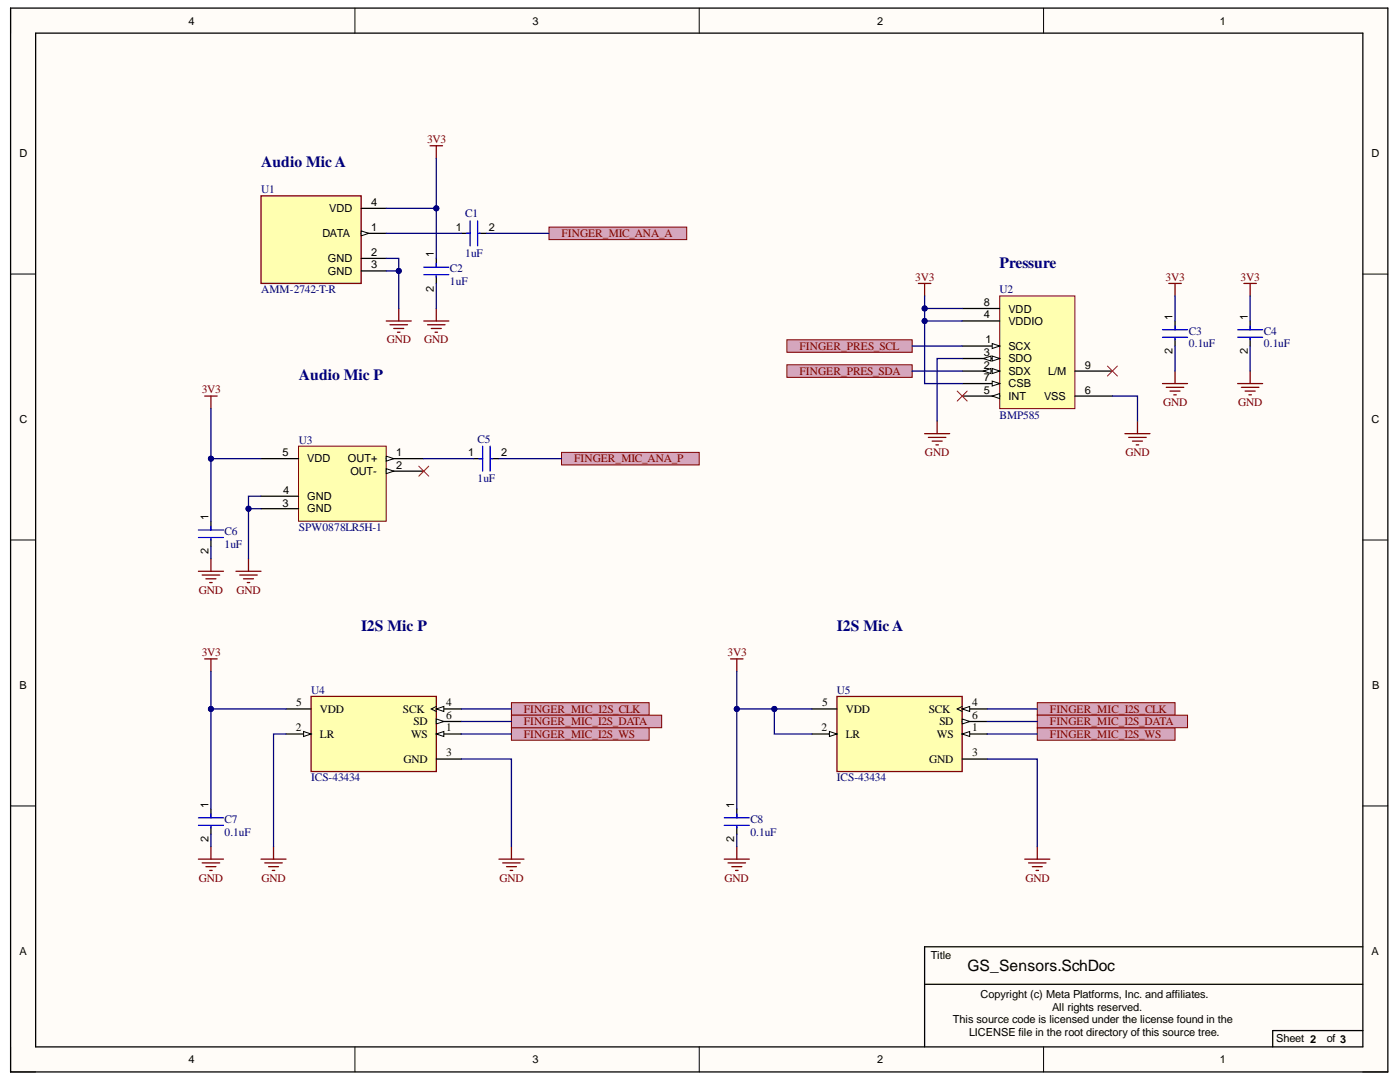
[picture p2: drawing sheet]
<svg xmlns="http://www.w3.org/2000/svg" width="279mm" height="216mm" viewBox="0 0 279 216" stroke-linecap="round" stroke-linejoin="round" font-family="sans-serif">
<g fill="#fffcf8">
<path d="M2.1 1.6h274.9v212.3h-274.9z" fill-rule="evenodd"/>
<path d="M7.1 6.6h264.9v202.3h-264.9z" fill-rule="evenodd"/>
</g>
<g fill="none" stroke="#000" stroke-width=".2">
<path d="M2.1 1.6v5M70.8 1.6v5M139.5 1.6v5M208.3 1.6v5M2.1 54.7h5M272 54.7h5M2.1 107.7h5M272 107.8h5M2.1 160.8h5M272 160.8h5M2.1 208.9v5h5M70.8 208.9v5"/>
<path d="M139.5 208.9v5M208.3 208.9v5M272 213.9h5"/>
</g>
<path d="M2.1 1.6h274.9v212.3h-274.9zM7.1 6.6h264.9v202.3h-264.9zM184.5 196.4h87.5M272 188.9h-87.5v20M272 205.6h-18v3.3" fill="none" stroke="#000" stroke-width=".25"/>
<path d="M52.1 39.1h20v17.5h-20z" fill-rule="evenodd" fill="#ffffb0"/>
<path d="M52.1 39.1h20v17.5h-20z" fill="none" stroke="#800000" stroke-width=".25"/>
<path d="M72.1 41.6h5M72.1 46.6h5" fill="none" stroke="#000" stroke-width=".25"/>
<path d="M72.1 46.1l1.5 .5-1.5 .5z" fill="#f8fcff"/>
<path d="M72.1 46.1l1.5 .5-1.5 .5z" fill="none" stroke="#000" stroke-width=".2"/>
<path d="M72.1 51.6h5M72.1 54.1h5" fill="none" stroke="#000" stroke-width=".25"/>
<g fill="none" stroke="#800000" stroke-width=".25">
<path d="M77.1 64h5M77.8 64.8h3.5M78.6 65.5h2M79.3 66.3h.5M79.6 61.6v2.4M84.6 64h5M85.3 64.8h3.5M86.1 65.5h2M86.8 66.3h.5M87.1 61.6v2.4M232 76.5h5M232.7 77.3h3.5"/>
<path d="M233.5 78h2M234.2 78.8h.5M234.5 74v2.5M247 76.5h5M247.7 77.3h3.5M248.5 78h2M249.2 78.8h.5M249.5 74v2.5M39.6 114h5M40.3 114.7h3.5M41.1 115.5h2M41.8 116.2h.5"/>
<path d="M42.1 111.5v2.5M99.6 171.4h5M100.3 172.2h3.5M101.1 172.9h2M101.8 173.7h.5M102.1 168.9v2.5"/>
</g>
<path d="M102.1 145.2h27.5v2.5h-27.5z" fill-rule="evenodd" fill="#d5a6bd"/>
<path d="M102.1 145.2h27.5v2.5h-27.5z" fill="none" stroke="#800000" stroke-width=".2"/>
<path d="M102.1 140.2h27.5v2.5h-27.5z" fill-rule="evenodd" fill="#d5a6bd"/>
<path d="M102.1 140.2h27.5v2.5h-27.5z" fill="none" stroke="#800000" stroke-width=".2"/>
<path d="M102.1 142.7h30v2.5h-30z" fill-rule="evenodd" fill="#d5a6bd"/>
<path d="M102.1 142.7h30v2.5h-30z" fill="none" stroke="#800000" stroke-width=".2"/>
<path d="M112.1 90.3h27.4v2.5h-27.4z" fill-rule="evenodd" fill="#d5a6bd"/>
<path d="M112.1 90.3h27.4v2.5h-27.4z" fill="none" stroke="#800000" stroke-width=".2"/>
<path d="M109.6 45.3h27.5v2.5h-27.5z" fill-rule="evenodd" fill="#d5a6bd"/>
<path d="M109.6 45.3h27.5v2.5h-27.5z" fill="none" stroke="#800000" stroke-width=".2"/>
<path d="M85.8 29.1h2.5M87.1 29.1v2.5" fill="none" stroke="#800000" stroke-width=".25"/>
<path d="M59.6 89h17.5v15h-17.5z" fill-rule="evenodd" fill="#ffffb0"/>
<path d="M59.6 89h17.5v15h-17.5z" fill="none" stroke="#800000" stroke-width=".2"/>
<path d="M77.1 91.5h7.5" fill="none" stroke="#000" stroke-width=".25"/>
<path d="M77.1 91l1.5 .5-1.5 .5z" fill="#f8fcff"/>
<path d="M77.1 91l1.5 .5-1.5 .5z" fill="none" stroke="#000" stroke-width=".2"/>
<path d="M77.1 94h7.5" fill="none" stroke="#000" stroke-width=".25"/>
<path d="M77.1 93.5l1.5 .5-1.5 .5z" fill="#f8fcff"/>
<path d="M77.1 93.5l1.5 .5-1.5 .5z" fill="none" stroke="#000" stroke-width=".2"/>
<path d="M87.1 51.6v1.7M87.1 55.1v1.5M52.1 99h7.5M52.1 91.5h7.5M42.1 104v1.8M42.1 107.5v1.5M52.1 101.5h7.5" fill="none" stroke="#000" stroke-width=".25"/>
<path d="M83.6 93l2 2M85.6 93l-2 2" fill="none" stroke="#f00" stroke-width=".2"/>
<path d="M40.8 79h2.5M42.1 79v2.5M47.1 114h5M47.8 114.7h3.5M48.6 115.5h2M49.3 116.2h.5M49.6 111.5v2.5" fill="none" stroke="#800000" stroke-width=".25"/>
<path d="M84.6 53.3h5M84.6 54.8h5M87.1 52.6v.7M87.1 55.1v.2M39.6 105.8h5M39.6 107.3h5M42.1 105v.8M42.1 107.5v.2" fill="none" stroke="#00f" stroke-width=".25"/>
<path d="M62.1 139h25v15h-25z" fill-rule="evenodd" fill="#ffffb0"/>
<path d="M62.1 139h25v15h-25z" fill="none" stroke="#800000" stroke-width=".25"/>
<path d="M57.1 141.5h5M57.1 146.5h5" fill="none" stroke="#000" stroke-width=".25"/>
<path d="M60.6 146l1.5 .5-1.5 .5z" fill="#f8fcff"/>
<path d="M60.6 146l1.5 .5-1.5 .5z" fill="none" stroke="#000" stroke-width=".2"/>
<path d="M87.1 141.5h5" fill="none" stroke="#000" stroke-width=".25"/>
<path d="M87.1 141.5l1.5-.5v1z" fill="#f8fcff"/>
<path d="M87.1 141.5l1.5-.5v1zM87.1 141l-1 .5 1 .5" fill="none" stroke="#000" stroke-width=".2"/>
<path d="M87.1 146.5h5" fill="none" stroke="#000" stroke-width=".25"/>
<path d="M87.1 146.5l1.5-.5v1z" fill="#f8fcff"/>
<path d="M87.1 146.5l1.5-.5v1z" fill="none" stroke="#000" stroke-width=".2"/>
<path d="M87.1 151.5h5M87.1 144h5" fill="none" stroke="#000" stroke-width=".25"/>
<path d="M87.1 143.5l1.5 .5-1.5 .5z" fill="#f8fcff"/>
<path d="M87.1 143.5l1.5 .5-1.5 .5z" fill="none" stroke="#000" stroke-width=".2"/>
<path d="M42.1 161.4v1.8M42.1 164.9v1.5" fill="none" stroke="#000" stroke-width=".25"/>
<path d="M39.6 163.2h5M39.6 164.7h5M42.1 162.4v.8M42.1 164.9v.3" fill="none" stroke="#00f" stroke-width=".25"/>
<path d="M40.8 131.5h2.5M42.1 131.5v2.5M39.6 171.4h5M40.3 172.2h3.5M41.1 172.9h2M41.8 173.7h.5M42.1 168.9v2.5M204.5 171.4h5M205.3 172.2h3.5M206 172.9h2M206.8 173.7h.5M207 168.9v2.5" fill="none" stroke="#800000" stroke-width=".25"/>
<path d="M207 145.2h27.5v2.5h-27.5z" fill-rule="evenodd" fill="#d5a6bd"/>
<path d="M207 145.2h27.5v2.5h-27.5z" fill="none" stroke="#800000" stroke-width=".2"/>
<path d="M207 140.2h27.5v2.5h-27.5z" fill-rule="evenodd" fill="#d5a6bd"/>
<path d="M207 140.2h27.5v2.5h-27.5z" fill="none" stroke="#800000" stroke-width=".2"/>
<path d="M207 142.7h30v2.5h-30z" fill-rule="evenodd" fill="#d5a6bd"/>
<path d="M207 142.7h30v2.5h-30z" fill="none" stroke="#800000" stroke-width=".2"/>
<path d="M167 139h25v15h-25z" fill-rule="evenodd" fill="#ffffb0"/>
<path d="M167 139h25v15h-25z" fill="none" stroke="#800000" stroke-width=".25"/>
<path d="M162 141.5h5M162 146.5h5" fill="none" stroke="#000" stroke-width=".25"/>
<path d="M165.5 146l1.5 .5-1.5 .5z" fill="#f8fcff"/>
<path d="M165.5 146l1.5 .5-1.5 .5z" fill="none" stroke="#000" stroke-width=".2"/>
<path d="M192 141.5h5" fill="none" stroke="#000" stroke-width=".25"/>
<path d="M192 141.5l1.5-.5v1z" fill="#f8fcff"/>
<path d="M192 141.5l1.5-.5v1zM192 141l-1 .5 1 .5" fill="none" stroke="#000" stroke-width=".2"/>
<path d="M192 146.5h5" fill="none" stroke="#000" stroke-width=".25"/>
<path d="M192 146.5l1.5-.5v1z" fill="#f8fcff"/>
<path d="M192 146.5l1.5-.5v1z" fill="none" stroke="#000" stroke-width=".2"/>
<path d="M192 151.5h5M192 144h5" fill="none" stroke="#000" stroke-width=".25"/>
<path d="M192 143.5l1.5 .5-1.5 .5z" fill="#f8fcff"/>
<path d="M192 143.5l1.5 .5-1.5 .5z" fill="none" stroke="#000" stroke-width=".2"/>
<path d="M92.1 46.6h1.7M95.6 46.6h1.5M234.5 64v1.8M234.5 67.5v1.5M249.5 64v1.8M249.5 67.5v1.5M94.6 91.5h1.7M98.1 91.5h1.5M147 161.4v1.8M147 164.9v1.5" fill="none" stroke="#000" stroke-width=".25"/>
<g fill="none" stroke="#00f" stroke-width=".25">
<path d="M93.1 46.6h.7M93.8 44.1v5M95.3 44.1v5M95.6 46.6h.2M232 65.8h5M232 67.3h5M234.5 65.1v.7M234.5 67.5v.3M247 65.8h5M247 67.3h5M249.5 65.1v.7M249.5 67.5v.3"/>
<path d="M95.6 91.5h.7M96.3 89v5M97.8 89v5M98.1 91.5h.2M144.5 163.2h5M144.5 164.7h5M147 162.4v.8M147 164.9v.3"/>
</g>
<path d="M145.8 131.5h2.5M147 131.5v2.5M52.1 171.4h5M52.8 172.2h3.5M53.6 172.9h2M54.3 173.7h.5M54.6 168.9v2.5M144.5 171.4h5M145.3 172.2h3.5M146.1 172.9h1.9M146.8 173.7h.5M147 168.9v2.5" fill="none" stroke="#800000" stroke-width=".25"/>
<path d="M199.5 59.1h15v22.4h-15z" fill-rule="evenodd" fill="#ffffb0"/>
<path d="M199.5 59.1h15v22.4h-15z" fill="none" stroke="#800000" stroke-width=".2"/>
<path d="M192 69h7.5" fill="none" stroke="#000" stroke-width=".25"/>
<path d="M198 68.5l1.5 .5-1.5 .5z" fill="#f8fcff"/>
<path d="M198 68.5l1.5 .5-1.5 .5z" fill="none" stroke="#000" stroke-width=".2"/>
<path d="M192 74h7.5" fill="none" stroke="#000" stroke-width=".25"/>
<path d="M198 73.5l1.5 .5-1.5 .5z" fill="#f8fcff"/>
<path d="M198 73.5l1.5 .5-1.5 .5z" fill="none" stroke="#000" stroke-width=".2"/>
<path d="M196.3 74l1.5-.5v1z" fill="#f8fcff"/>
<path d="M196.3 74l1.5-.5v1z" fill="none" stroke="#000" stroke-width=".2"/>
<path d="M192 71.5h7.5" fill="none" stroke="#000" stroke-width=".25"/>
<path d="M198 71l1.5 .5-1.5 .5z" fill="#f8fcff"/>
<path d="M198 71l1.5 .5-1.5 .5z" fill="none" stroke="#000" stroke-width=".2"/>
<path d="M196.3 71.5l1.5-.5v1z" fill="#f8fcff"/>
<path d="M196.3 71.5l1.5-.5v1z" fill="none" stroke="#000" stroke-width=".2"/>
<path d="M192 64h7.5M192 79h7.5" fill="none" stroke="#000" stroke-width=".25"/>
<path d="M198 79l1.5-.5v1z" fill="#f8fcff"/>
<path d="M198 79l1.5-.5v1z" fill="none" stroke="#000" stroke-width=".2"/>
<path d="M192 76.5h7.5M214.5 79h7.5" fill="none" stroke="#000" stroke-width=".25"/>
<path d="M198 76l1.5 .5-1.5 .5z" fill="#f8fcff"/>
<path d="M198 76l1.5 .5-1.5 .5z" fill="none" stroke="#000" stroke-width=".2"/>
<path d="M192 61.6h7.5M214.5 74h7.5" fill="none" stroke="#000" stroke-width=".25"/>
<path d="M157 67.8h25v2.5h-25z" fill-rule="evenodd" fill="#d5a6bd"/>
<path d="M157 67.8h25v2.5h-25z" fill="none" stroke="#800000" stroke-width=".2"/>
<path d="M157 72.8h25v2.5h-25z" fill-rule="evenodd" fill="#d5a6bd"/>
<path d="M157 72.8h25v2.5h-25z" fill="none" stroke="#800000" stroke-width=".2"/>
<path d="M191 78l2 2M193 78l-2 2M221 73l2 2M223 73l-2 2" fill="none" stroke="#f00" stroke-width=".2"/>
<g fill="none" stroke="#800000" stroke-width=".25">
<path d="M183.3 56.6h2.5M184.5 56.6v2.5M233.3 56.6h2.5M234.5 56.6v2.5M248.2 56.6h2.5M249.5 56.6v2.5M184.5 86.5h5M185.3 87.3h3.5M186 88h2M186.8 88.8h.5M187 84v2.5M224.5 86.5h5"/>
<path d="M225.3 87.3h3.5M226 88h2M226.8 88.8h.5M227 84v2.5"/>
</g>
<path d="M77.1 41.6h10v10M77.1 46.6h15M97.1 46.6h12.5M234.5 69v5M249.5 69v5M84.6 91.5h10M99.6 91.5h12.5" fill="none" stroke="#000080" stroke-width=".25"/>
<circle cx="87.1" cy="41.6" r=".5" fill="#000080"/>
<circle cx="87.1" cy="41.6" r=".5" fill="none" stroke="#000080" stroke-width=".2"/>
<path d="M77.1 54.1h2.5" fill="none" stroke="#000080" stroke-width=".25"/>
<circle cx="79.6" cy="54.1" r=".5" fill="#000080"/>
<circle cx="79.6" cy="54.1" r=".5" fill="none" stroke="#000080" stroke-width=".2"/>
<path d="M87.1 31.6v10" fill="none" stroke="#000080" stroke-width=".25"/>
<circle cx="87.1" cy="41.6" r=".5" fill="#000080"/>
<circle cx="87.1" cy="41.6" r=".5" fill="none" stroke="#000080" stroke-width=".2"/>
<path d="M77.1 51.6h2.5v10" fill="none" stroke="#000080" stroke-width=".25"/>
<circle cx="79.6" cy="54.1" r=".5" fill="#000080"/>
<circle cx="79.6" cy="54.1" r=".5" fill="none" stroke="#000080" stroke-width=".2"/>
<path d="M52.1 91.5h-10v12.5" fill="none" stroke="#000080" stroke-width=".25"/>
<circle cx="42.1" cy="91.5" r=".5" fill="#000080"/>
<circle cx="42.1" cy="91.5" r=".5" fill="none" stroke="#000080" stroke-width=".2"/>
<path d="M52.1 99h-2.5v12.5" fill="none" stroke="#000080" stroke-width=".25"/>
<circle cx="49.6" cy="101.5" r=".5" fill="#000080"/>
<circle cx="49.6" cy="101.5" r=".5" fill="none" stroke="#000080" stroke-width=".2"/>
<path d="M49.6 101.5h2.5" fill="none" stroke="#000080" stroke-width=".25"/>
<circle cx="49.6" cy="101.5" r=".5" fill="#000080"/>
<circle cx="49.6" cy="101.5" r=".5" fill="none" stroke="#000080" stroke-width=".2"/>
<path d="M42.1 81.5v10" fill="none" stroke="#000080" stroke-width=".25"/>
<circle cx="42.1" cy="91.5" r=".5" fill="#000080"/>
<circle cx="42.1" cy="91.5" r=".5" fill="none" stroke="#000080" stroke-width=".2"/>
<path d="M87.1 56.6v5M42.1 109v2.5M42.1 134v7.5h15" fill="none" stroke="#000080" stroke-width=".25"/>
<circle cx="42.1" cy="141.5" r=".5" fill="#000080"/>
<circle cx="42.1" cy="141.5" r=".5" fill="none" stroke="#000080" stroke-width=".2"/>
<path d="M42.1 141.5v19.9M92.1 151.5h10v17.4M92.1 141.5h10M92.1 144h10M92.1 146.5h10M42.1 166.4v2.5" fill="none" stroke="#000080" stroke-width=".25"/>
<circle cx="42.1" cy="141.5" r=".5" fill="#000080"/>
<circle cx="42.1" cy="141.5" r=".5" fill="none" stroke="#000080" stroke-width=".2"/>
<path d="M147 134v7.5h15" fill="none" stroke="#000080" stroke-width=".25"/>
<circle cx="154.5" cy="141.5" r=".5" fill="#000080"/>
<circle cx="154.5" cy="141.5" r=".5" fill="none" stroke="#000080" stroke-width=".2"/>
<circle cx="147" cy="141.5" r=".5" fill="#000080"/>
<circle cx="147" cy="141.5" r=".5" fill="none" stroke="#000080" stroke-width=".2"/>
<path d="M147 141.5v19.9M197 151.5h10v17.4M197 141.5h10M197 144h10M197 146.5h10M147 166.4v2.5" fill="none" stroke="#000080" stroke-width=".25"/>
<circle cx="147" cy="141.5" r=".5" fill="#000080"/>
<circle cx="147" cy="141.5" r=".5" fill="none" stroke="#000080" stroke-width=".2"/>
<path d="M154.5 141.5v5h7.5" fill="none" stroke="#000080" stroke-width=".25"/>
<circle cx="154.5" cy="141.5" r=".5" fill="#000080"/>
<circle cx="154.5" cy="141.5" r=".5" fill="none" stroke="#000080" stroke-width=".2"/>
<path d="M184.5 59.1v2.5h7.5M57.1 146.5h-2.5v22.4" fill="none" stroke="#000080" stroke-width=".25"/>
<circle cx="184.5" cy="61.6" r=".5" fill="#000080"/>
<circle cx="184.5" cy="61.6" r=".5" fill="none" stroke="#000080" stroke-width=".2"/>
<path d="M184.5 61.6v2.4h7.5" fill="none" stroke="#000080" stroke-width=".25"/>
<circle cx="184.5" cy="64" r=".5" fill="#000080"/>
<circle cx="184.5" cy="64" r=".5" fill="none" stroke="#000080" stroke-width=".2"/>
<circle cx="184.5" cy="61.6" r=".5" fill="#000080"/>
<circle cx="184.5" cy="61.6" r=".5" fill="none" stroke="#000080" stroke-width=".2"/>
<path d="M184.5 64v12.5h7.5" fill="none" stroke="#000080" stroke-width=".25"/>
<circle cx="184.5" cy="64" r=".5" fill="#000080"/>
<circle cx="184.5" cy="64" r=".5" fill="none" stroke="#000080" stroke-width=".2"/>
<path d="M234.5 59.1v4.9M249.5 59.1v4.9M182 69h10M182 74h10M192 71.5h-5v12.5M222 79h5v5" fill="none" stroke="#000080" stroke-width=".25"/>
<g font-size="3.1" fill="#000080">
<text x="52.1" y="33.4">Audio Mic A</text>
<text x="199.5" y="53.4">Pressure</text>
<text x="59.6" y="75.9">Audio Mic P</text>
<text x="72" y="125.8">I2S Mic P</text>
<text x="167" y="125.8">I2S Mic A</text>
</g>
<text font-size="3.1" x="193.1" y="193.8">GS_Sensors.SchDoc</text>
<g font-size="2.3" fill="#800000">
<text x="85.2" y="28.6">3V3</text>
<text x="112" y="47.3">FINGER_MIC_ANA_A</text>
<text x="182.7" y="56.1">3V3</text>
<text x="232.6" y="56.1">3V3</text>
<text x="247.6" y="56.1">3V3</text>
<text x="77.2" y="68.5">GND</text>
<text x="84.6" y="68.5">GND</text>
<text x="159.6" y="69.8">FINGER_PRES_SCL</text>
<text x="159.6" y="74.8">FINGER_PRES_SDA</text>
<text x="40.3" y="78.5">3V3</text>
<text x="232.1" y="81">GND</text>
<text x="247.1" y="81">GND</text>
<text x="114.6" y="92.3">FINGER_MIC_ANA_P</text>
<text x="184.6" y="91">GND</text>
<text x="224.6" y="91">GND</text>
<text x="39.7" y="118.5">GND</text>
<text x="47.2" y="118.5">GND</text>
<text x="40.3" y="131">3V3</text>
<text x="145.2" y="131">3V3</text>
<text x="104.5" y="142.2">FINGER_MIC_I2S_CLK</text>
<text x="209.5" y="142.2">FINGER_MIC_I2S_CLK</text>
<text x="104.5" y="147.2">FINGER_MIC_I2S_WS</text>
<text x="104.5" y="144.8">FINGER_MIC_I2S_DATA</text>
<text x="209.5" y="147.2">FINGER_MIC_I2S_WS</text>
<text x="209.5" y="144.8">FINGER_MIC_I2S_DATA</text>
<text x="39.7" y="175.9">GND</text>
<text x="52.2" y="175.9">GND</text>
<text x="99.7" y="175.9">GND</text>
<text x="144.6" y="175.9">GND</text>
<text x="204.6" y="175.9">GND</text>
</g>
<g font-size="2.3" fill="#000080">
<text x="52.1" y="38.6">U1</text>
<text x="92.9" y="43.3">C1</text>
<text x="92.9" y="51.3">1uF</text>
<text x="52.1" y="58.6">AMM-2742-T-R</text>
<text x="89.8" y="54.3">C2</text>
<text x="89.8" y="56.8">1uF</text>
<text x="199.5" y="58.6">U2</text>
<text x="237.3" y="66.8">C3</text>
<text x="237.3" y="69.3">0.1uF</text>
<text x="252.3" y="66.8">C4</text>
<text x="252.3" y="69.3">0.1uF</text>
<text x="199.5" y="83.6">BMP585</text>
<text x="59.6" y="88.6">U3</text>
<text x="95.3" y="88.3">C5</text>
<text x="95.3" y="96.2">1uF</text>
<text x="44.8" y="106.7">C6</text>
<text x="59.6" y="106.1">SPW0878LR5H-1</text>
<text x="44.8" y="109.3">1uF</text>
<text x="62.1" y="138.5">U4</text>
<text x="167" y="138.5">U5</text>
<text x="62.1" y="155.9">ICS-43434</text>
<text x="167" y="155.9">ICS-43434</text>
<text x="44.8" y="164.2">C7</text>
<text x="44.8" y="166.7">0.1uF</text>
<text x="149.8" y="164.2">C8</text>
<text x="149.8" y="166.7">0.1uF</text>
</g>
<g font-size="2.3">
<text x="59.1" y="141">5</text>
<text x="63.8" y="142.2">VDD</text>
<text x="80.4" y="142.2">SCK</text>
<text x="89" y="141">4</text>
<text x="89" y="143.5">6</text>
<text x="164.1" y="141">5</text>
<text x="168.8" y="142.2">VDD</text>
<text x="185.4" y="142.2">SCK</text>
<text x="194" y="141">4</text>
<text x="194" y="143.5">6</text>
<text x="59" y="145.9">2</text>
<text x="63.8" y="147.2">LR</text>
<text x="82" y="147.2">WS</text>
<text x="82.5" y="144.8">SD</text>
<text x="89" y="145.9">1</text>
<text x="164" y="145.9">2</text>
<text x="168.8" y="147.2">LR</text>
<text x="187" y="147.2">WS</text>
<text x="187.5" y="144.8">SD</text>
<text x="194" y="145.9">1</text>
<text x="80.5" y="152.2">GND</text>
<text x="89" y="150.9">3</text>
<text x="185.4" y="152.2">GND</text>
<text x="194" y="150.9">3</text>
</g>
<g font-size="2.2">
<text x="37.6" y="4.9">4</text>
<text x="106.3" y="4.9">3</text>
<text x="175" y="4.9">2</text>
<text x="243.5" y="4.9">1</text>
<text x="3.9" y="31.4">D</text>
<text x="273.7" y="31.4">D</text>
<text x="74.1" y="41.1">4</text>
<text x="64.4" y="47.3">DATA</text>
<text x="65.7" y="42.3">VDD</text>
<text x="74.1" y="46.1">1</text>
<text x="91" y="46.1">1</text>
<text x="97.6" y="46.1">2</text>
<text x="65.5" y="52.3">GND</text>
<text x="74.1" y="51.1">2</text>
<text x="74.1" y="53.6">3</text>
<text x="86.6" y="51.3" transform="rotate(-90 86.6 51.3)">1</text>
<text x="65.5" y="54.8">GND</text>
<text x="86.6" y="58.2" transform="rotate(-90 86.6 58.2)">2</text>
<text x="196.4" y="63.5">4</text>
<text x="196.4" y="61.1">8</text>
<text x="201.3" y="64.8">VDDIO</text>
<text x="201.3" y="62.4">VDD</text>
<text x="234" y="63.8" transform="rotate(-90 234 63.8)">1</text>
<text x="249" y="63.8" transform="rotate(-90 249 63.8)">1</text>
<text x="196.4" y="71.1">3</text>
<text x="196.7" y="68.5">1</text>
<text x="201.3" y="69.8">SCX</text>
<text x="234" y="70.6" transform="rotate(-90 234 70.6)">2</text>
<text x="249" y="70.6" transform="rotate(-90 249 70.6)">2</text>
<text x="196.4" y="73.6">2</text>
<text x="196.4" y="76.1">7</text>
<text x="201.3" y="74.8">SDX</text>
<text x="201.3" y="72.3">SDO</text>
<text x="201.3" y="77.3">CSB</text>
<text x="209.2" y="74.8">L/M</text>
<text x="216.5" y="73.6">9</text>
<text x="196.4" y="78.6">5</text>
<text x="201.3" y="79.8">INT</text>
<text x="208.4" y="79.8">VSS</text>
<text x="216.5" y="78.6">6</text>
<text x="3.9" y="84.5">C</text>
<text x="273.7" y="84.5">C</text>
<text x="56.4" y="91">5</text>
<text x="61.3" y="92.3">VDD</text>
<text x="69.4" y="92.3">OUT+</text>
<text x="69.9" y="94.8">OUT-</text>
<text x="79.1" y="91">1</text>
<text x="79.1" y="93.5">2</text>
<text x="93.4" y="91">1</text>
<text x="100" y="91">2</text>
<text x="56.4" y="101.1">3</text>
<text x="56.5" y="98.5">4</text>
<text x="61.3" y="99.8">GND</text>
<text x="41.6" y="103.8" transform="rotate(-90 41.6 103.8)">1</text>
<text x="61.3" y="102.2">GND</text>
<text x="41.6" y="110.6" transform="rotate(-90 41.6 110.6)">2</text>
<text x="3.9" y="137.6">B</text>
<text x="273.8" y="137.6">B</text>
<text x="41.6" y="161.2" transform="rotate(-90 41.6 161.2)">1</text>
<text x="146.5" y="161.2" transform="rotate(-90 146.5 161.2)">1</text>
<text x="41.6" y="168.1" transform="rotate(-90 41.6 168.1)">2</text>
<text x="146.5" y="168.1" transform="rotate(-90 146.5 168.1)">2</text>
<text x="3.9" y="190.7">A</text>
<text x="185.8" y="191.4">Title</text>
<text x="273.7" y="190.7">A</text>
<text x="195.7" y="199.2">Copyright (c) Meta Platforms, Inc. and affiliates.</text>
<text x="210" y="201.6">All rights reserved.</text>
<text x="190.2" y="204.2">This source code is licensed under the license found in the</text>
<text x="193.4" y="206.6">LICENSE file in the root directory of this source tree.</text>
<text x="254.7" y="207.9">Sheet 2</text>
<text x="264.8" y="207.9">of 3</text>
<text x="37.6" y="212.1">4</text>
<text x="106.3" y="212.1">3</text>
<text x="175" y="212.1">2</text>
<text x="243.5" y="212.1">1</text>
</g>
</svg>
